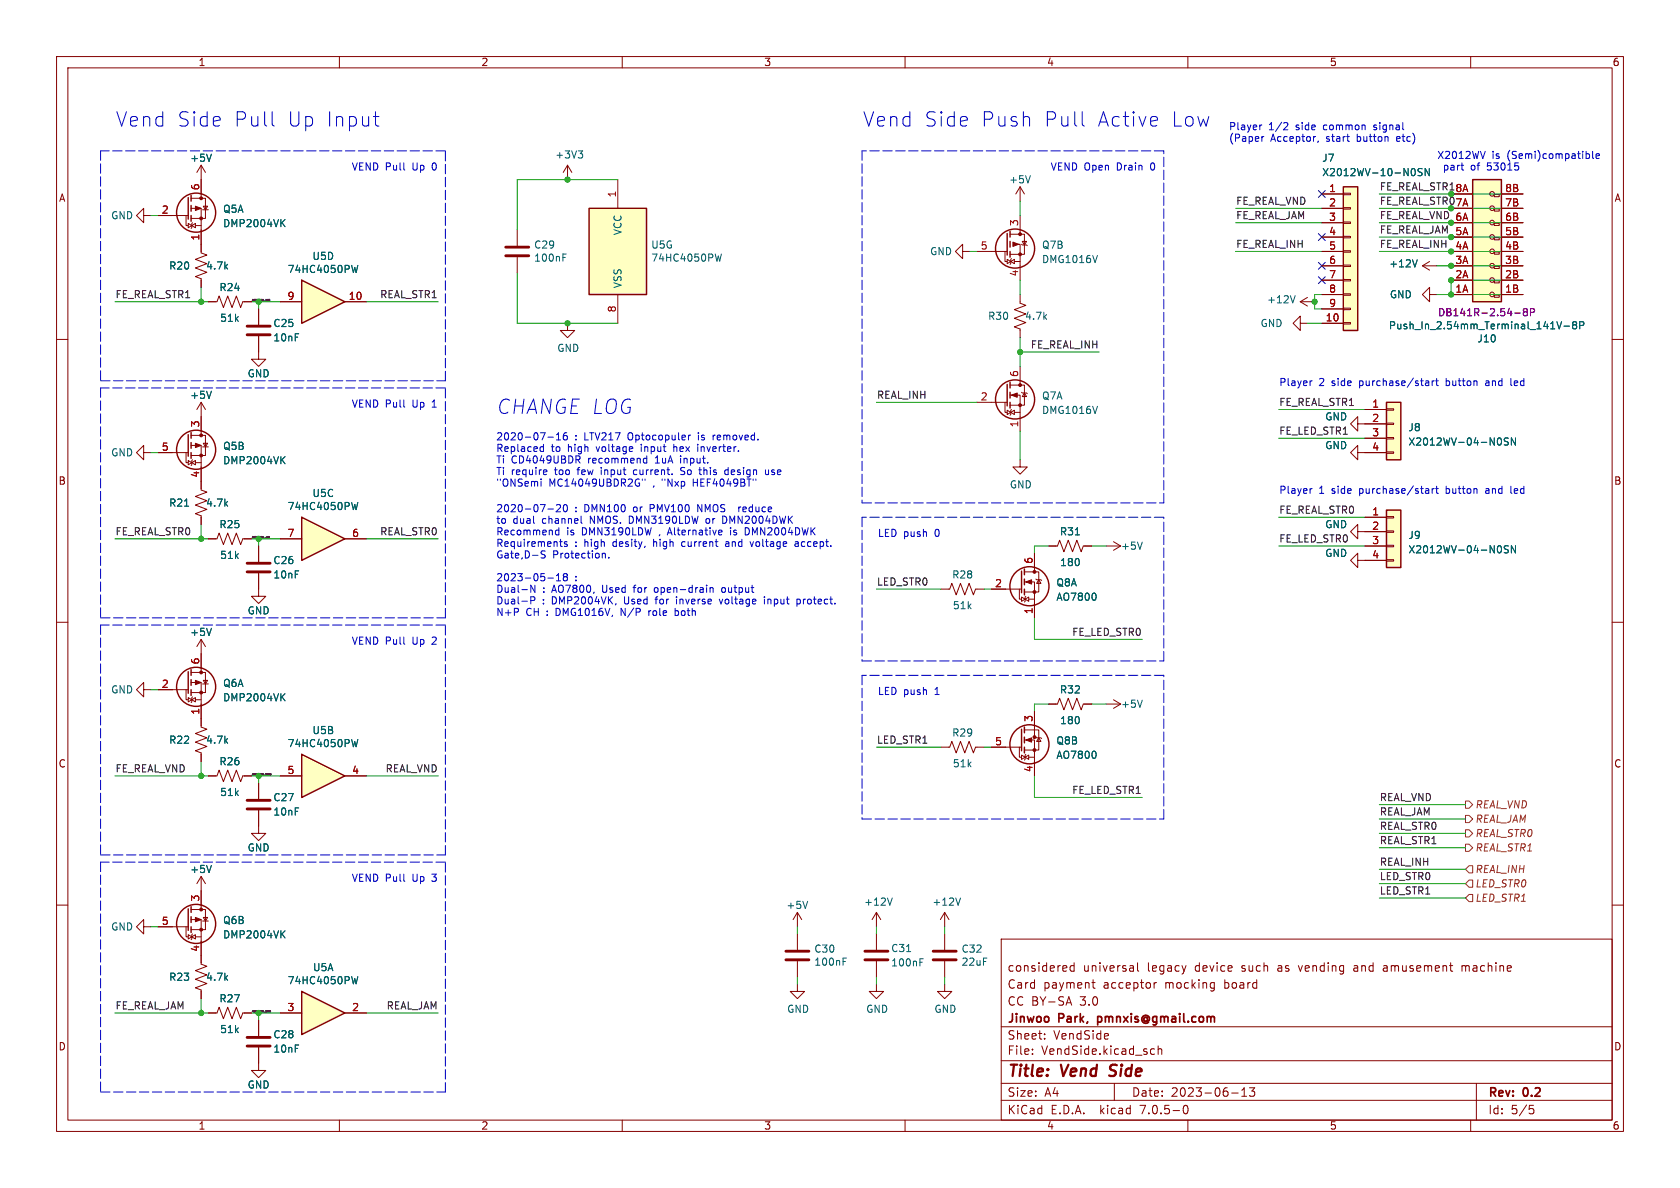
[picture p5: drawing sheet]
<svg xmlns="http://www.w3.org/2000/svg" width="297mm" height="210mm" viewBox="0 0 297 210" stroke-linecap="round" stroke-linejoin="round" font-family="sans-serif">
<g fill="none" stroke="#840000" stroke-width=".18">
<path d="M10 10h277v190h-277zM12 12h273v186h-273zM60 10v2M110 10v2M160 10v2M210 10v2M260 10v2M100.3 29.2l-.7 1.3M100.3 29.2v2.6M100.3 29.2l.8 1.3M109.2 31.8v5M10 60h2"/>
<path d="M91.4 40.6v2.8M91.4 45.5v2.8M100.3 57.2v1.2h1.3l-1.3 1.3-1.2-1.3h1.2M109.2 52.1v5.1M285 60h2M10 110h2M33.8 118.9h2.5v3.5h-2.5M35.6 113v5.9M35.6 113l-.8 1.3M35.6 113l.7 1.3M285 110h2M25.4 121.9v-1.2l-1.3 1.2 1.3 1.3v-1.3h1.3"/>
<path d="M27.9 121.9h5.4M32.9 121.9v1.8h.4M33.3 123.3l.6 .4-.6 .4zM33.8 120.7h1.8v6.3M33.9 123.7l.6-.4v.8zM34 123.2l-.1 .1v.8l-.1 .1M34.5 123.7h1.1M35.8 120.9h1M35.9 120.3h.8l-.4 .6zM10 160h2M35.6 154.9l-.8 1.3M35.6 154.9v5.9"/>
<path d="M35.6 154.9l.7 1.3M285 160h2M25.4 163.8v-1.2l-1.3 1.2 1.3 1.3v-1.3h1.3M27.9 163.8h5.4M32.9 163.8v1.8h.4M33.3 165.2l.6 .4-.6 .4zM33.8 162.6h1.8v7.8l1 .4-2.1 .8 2.1 .7-2.1 .8 2.1 .8-2.1 .7 1.1 .4v1.5M33.8 160.8h2.5v3.5h-2.5M33.9 165.6l.6-.4v.8zM34 165.1l-.1 .1v.8l-.1 .1M34.5 165.6h1.1M35.8 162.8h1"/>
<path d="M35.9 162.2h.8l-.4 .6zM36.8 179.1h1.6l.3-1 .8 2 .8-2 .7 2 .8-2 .7 2 .4-1h1.5M141 174v1.3h1.2l-1.2 1.2-1.3-1.2h1.3M177 166h108v32h-108zM188.6 177.3h.7M189 176.2l.5 1.5M189.9 170.2v1.5M189.9 170.8l-.4-.1-.3 .3v.4l.1 .2h.6M193 173.7h.6M193.2 173.2v1.3l.4 .2M200.3 170.8l.1 .9M200.4 171.6l-.2 .1"/>
<path d="M200.4 171.1h-.2M201.1 170.2v1.3l.2 .2M204 173.7v1M204.5 173.7l-.3 .1-.2 .2M209.7 170.7l-.4 1M214.2 173.7l.5 .1M214.7 174.6l-.5 .1M214.7 173.7v1.2l-.2 .2-.3 .1M256.2 170.7h.6M256.5 170.2v1.3l.3 .2M45.7 185.2v4h1.3l-1.3 1.3-1.3-1.3h1.3M45.7 180.3v2.8"/>
<path d="M60 198v2M110 198v2M160 198v2M177 194.5h108M177 191.5h108M177 187.5h108M177 181.5h108M182.5 186.3v.1M182.5 185.5v.1M184.7 183.6v.1M184.7 182.8v.1M195.7 182.7l.3 .4-.8 .1"/>
<path d="M195.9 183.6l-.2 .1M197 191.5v3M203.5 186.3h.6M203.5 185.5h.6M204.7 185.5l.3-.1 .3 .1 .1 .9M204.7 184.9v1.5M209.3 195.5l.2-.1a.81 .81 0 0 1 .6 .6 .81 .81 0 0 1-.3 .8l-.1 .1a.81 .81 0 0 1-.4-1.4zM210 198v2M217.7 193.2h1.2M219.5 193.8h.9M219.5 192.7l.5-.4v1.5M220.9 192.3h.9l-.5 .6 .4 .1v.7l-.2 .1h-.4l-.2-.1"/>
<path d="M260 198v2M261 191.5v6.5M270.4 195.4h.7M270.5 196h.4l.3 .3-.2 .5-.5 .1"/>
</g>
<path d="M89.4 45.2h4.1M89.4 43.7h4.1M43.7 184.9h4.1M43.7 183.4h4.1" fill="none" stroke="#840000" stroke-width=".51"/>
<path d="M102.2 26.7h.8l-.4 .4M102.8 27.1l.2 .3v.3l-.2 .2M99.5 44.9h.6M127.5 44.9l-.3 1.3-.2-.9-.3 .9M37.4 111.1l-.4 1.2M49.8 123.2l.6 .7M50.4 122.6l-.7 .8M37.4 153l-.4 1.2M49.8 165.1l.6 .7M50.4 164.5l-.7 .8" fill="none" stroke="#006464" stroke-width=".18"/>
<g fill="none" stroke="#840000" stroke-width=".25">
<path d="M104.1 36.8h10.2v15.3h-10.2zM33.3 118.7v3.9M33.8 118.4v1M33.8 120.1v1.1M33.8 121.9v1M33.3 160.7v3.8M33.8 160.3v1M33.8 162.1v1M33.8 163.8v1"/>
<circle cx="34.7" cy="121.4" r="3.5"/>
<circle cx="34.7" cy="163.3" r="3.5"/>
</g>
<g fill="#840000" stroke="#840000" stroke-width=".18">
<path d="M34.5 162.2l1.1 .4-1.1 .3z"/>
<path d="M34.5 120.3l1.1 .4-1.1 .3z"/>
<circle cx="35.6" cy="164.3" r=".25"/>
<circle cx="35.6" cy="160.8" r=".25"/>
<circle cx="35.6" cy="122.4" r=".25"/>
<circle cx="35.6" cy="118.9" r=".25"/>
</g>
<path d="M104.1 36.8h10.2v15.3h-10.2z" fill="#ffffc2" stroke="#ffffc2" stroke-width=".18"/>
<path d="M53.3 133.4l7.7 3.8-7.7 3.8z" fill="#ffffc2"/>
<g fill="none" stroke="#840000" stroke-width=".25">
<path d="M33.3 34.9v3.8M33.8 34.5v1.1M33.8 36.3v1M33.8 38.1v1M178.1 41.3v3.8M178.6 40.9v1M178.6 42.7v1M178.6 44.5v1M33.3 76.8v3.8M33.8 76.5v1M33.8 78.2v1M178.1 67.9v3.9"/>
<path d="M178.6 67.6v1M178.6 69.3v1.1M178.6 71.1v1M33.8 80v1M53.3 133.4l7.7 3.8-7.7 3.8z"/>
<circle cx="34.7" cy="37.6" r="3.5"/>
<circle cx="179.5" cy="43.9" r="3.5"/>
<circle cx="34.7" cy="79.5" r="3.5"/>
<circle cx="179.5" cy="70.6" r="3.5"/>
</g>
<g fill="none" stroke="#840000" stroke-width=".18">
<path d="M25.4 38.1v-1.3l-1.3 1.3 1.3 1.3v-1.3h1.3M27.9 38.1h5.4M32.9 38.1v1.8h.4M33.3 39.5l.6 .4-.6 .4zM33.8 36.8h1.8v7.9l1 .4-2.1 .7 2.1 .8-2.1 .8 2.1 .7-2.1 .8 1.1 .4v1.5M33.8 35.1h2.5v3.5h-2.5M33.9 39.9l.6-.4v.8zM34 39.4l-.1 .1v.8l-.1 .1M34.5 39.9h1.1M35.6 29.2v5.9M35.6 29.2l-.8 1.3M35.6 29.2l.7 1.3"/>
<path d="M35.8 37.1h1M35.9 36.4h.8l-.4 .7zM180.3 33v2.6M180.3 38.1v3.3M180.3 33l-.7 1.3M180.3 33l.8 1.3M36.8 53.3h1.6l.3-1 .8 2.1 .8-2.1 .7 2.1 .8-2.1 .7 2.1 .4-1.1h1.5M170.2 44.5v-1.3l-1.3 1.3 1.3 1.2v-1.2h1.2M172.7 44.5h5.4M177.7 44.5v1.7h.4M178.1 45.8l.6 .4-.6 .4zM178.6 41.4h2.5v3.6h-2.5"/>
<path d="M178.7 46.2l.6-.4v.8zM178.8 45.7l-.1 .1v.8l-.1 .1M179.3 46.2h1M180.1 43.2h.2v6.3M180.3 52.1v1.5l1.1 .4-2.1 .7 2.1 .8-2.1 .8 2.1 .7-2.1 .8 1 .4v1.5M180.6 43.2l.1 .1h.8l.1 .1M180.7 42.7h.8l-.4 .6zM33.8 78.7h1.8v7.9l1 .4-2.1 .8 2.1 .7-2.1 .8 2.1 .7-2.1 .8 1.1 .4v1.5M33.8 77h2.5v3.5h-2.5M35.6 73.7v3.3M35.8 79h1M35.9 78.4h.8l-.4 .6z"/>
<path d="M172.7 71.1h5.4M177.7 71.1v1.8h.4M178.1 72.5l.6 .4-.6 .4zM178.6 69.9h1.7v6.3M178.6 68.1h2.5v3.5h-2.5M178.7 72.9l.6-.4v.8zM178.8 72.4l-.1 .1v.8l-.1 .1M179.3 72.9h1M180.3 64.8v3.3M180.6 69.3l.1 .2h.8l.1 .1M181.1 69.5l.4 .6h-.8zM27.9 80h5.4"/>
<path d="M32.9 80v1.8h.4M33.3 81.4l.6 .4-.6 .4zM33.9 81.8l.6-.4v.8zM34 81.3l-.1 .1v.8l-.1 .1M34.5 81.8h1.1M36.8 95.3h1.6l.3-1.1 .8 2.1 .8-2.1 .7 2.1 .8-2.1 .7 2.1 .4-1h1.5M45.7 96.5v2.8M180.3 81.3v1.3h1.3l-1.3 1.2-1.2-1.2h1.2M45.7 101.3v4.1h1.3l-1.3 1.3-1.3-1.3h1.3M35.6 127v1.5l1 .4-2.1 .8 2.1 .7-2.1 .8 2.1 .8-2.1 .7 1.1 .4v1.5M36.8 137.2h1.6l.3-1.1 .8 2.1 .8-2.1 .7 2.1 .8-2.1 .7 2.1 .4-1h1.5M45.7 138.4v2.8"/>
<path d="M49.5 137.2h3.8M61 137.2h3.8M45.7 143.3v4h1.3l-1.3 1.3-1.3-1.3h1.3"/>
</g>
<path d="M37.4 27.2l-.4 1.3M49.8 39.4l.6 .7M50.4 38.8l-.7 .7M182.2 31.1l-.5 1.2M194 45.2l-.4 1.2M194 71.8l-.4 1.3M49.8 81.3l.6 .7M50.4 80.7l-.7 .7M63.3 130.7l-.3 1.3-.3-.9-.2 .9" fill="none" stroke="#006464" stroke-width=".18"/>
<path d="M43.7 99.6h4.1M43.7 101.1h4.1M43.7 143h4.1M43.7 141.5h4.1" fill="none" stroke="#840000" stroke-width=".51"/>
<g fill="#840000" stroke="#840000" stroke-width=".18">
<path d="M34.5 78.4l1.1 .3-1.1 .4z"/>
<path d="M179.1 42.8l1 .4-1 .4z"/>
<path d="M34.5 36.4l1.1 .4-1.1 .4z"/>
<path d="M178.8 69.9l1-.4v.7z"/>
<circle cx="35.6" cy="80.5" r=".25"/>
<circle cx="35.6" cy="77" r=".25"/>
<circle cx="180.3" cy="45" r=".25"/>
<circle cx="180.3" cy="41.4" r=".25"/>
<circle cx="35.6" cy="38.6" r=".25"/>
<circle cx="35.6" cy="35.1" r=".25"/>
<circle cx="180.3" cy="71.6" r=".25"/>
<circle cx="180.3" cy="68.1" r=".25"/>
</g>
<path d="M53.3 91.4l7.7 3.9-7.7 3.8z" fill="#ffffc2"/>
<path d="M53.3 91.4l7.7 3.9-7.7 3.8z" fill="none" stroke="#840000" stroke-width=".25"/>
<path d="M45.7 59.4v4.1h1.3l-1.3 1.3-1.3-1.3h1.3M45.7 54.6v2.8M49.5 95.3h3.8M61 95.3h3.8" fill="none" stroke="#840000" stroke-width=".18"/>
<path d="M63.3 88.8l-.3 1.3-.3-.9-.2 .9" fill="none" stroke="#006464" stroke-width=".18"/>
<path d="M43.7 59.2h4.1M43.7 57.7h4.1" fill="none" stroke="#840000" stroke-width=".51"/>
<path d="M53.3 49.5l7.7 3.8-7.7 3.9z" fill="#ffffc2"/>
<g fill="none" stroke="#840000" stroke-width=".25">
<path d="M53.3 49.5l7.7 3.8-7.7 3.9zM245.1 71.1h2.5v10.2h-2.5zM180.6 101v3.8M181.1 100.6v1M181.1 102.4v1M181.1 104.1v1.1M180.6 128.9v3.8M181.1 128.5v1M181.1 130.3v1M181.1 132.1v1"/>
<circle cx="182" cy="103.6" r="3.5"/>
<circle cx="182" cy="131.6" r="3.5"/>
</g>
<g fill="none" stroke="#840000" stroke-width=".18">
<path d="M49.5 53.3h3.8M61 53.3h3.8M251.5 47l1.2 .8M251.5 47h2.5M252.7 52.1v-1.3l-1.2 1.3 1.2 1.2v-1.2h1.3M252.7 46.2l-1.2 .8M35.6 71.1l-.8 1.3M35.6 71.1v2.6M35.6 71.1l.7 1.3M240 74.9v-1.2l-1.2 1.2 1.2 1.3v-1.3h5.1M241.3 72.4h3.8M241.3 77.5h3.8"/>
<path d="M245.1 79.9h1.3v.2h-1.3zM245.1 77.3h1.3v.3h-1.3zM245.1 74.8h1.3v.3h-1.3zM245.1 72.3h1.3v.2h-1.3zM25.4 80v-1.3l-1.3 1.3 1.3 1.3v-1.3h1.3M182.9 97.8v3.3M185.4 96.5h1.5l.4-1 .8 2 .7-2 .8 2 .8-2 .7 2 .4-1h1.5M195.6 96.5h2.5M196.8 95.8l1.3 .7M198.1 96.5l-1.3 .8M240 80v-1.3l-1.2 1.3 1.2 1.3v-1.3h5.1M166.4 104.1h1.5l.4-1 .7 2.1 .8-2.1 .8 2.1 .7-2.1 .8 2.1 .4-1.1h1.5"/>
<path d="M175.3 104.1h5.3M180.2 104.1v1.8h.4M180.6 105.5l.6 .4-.6 .4zM181.1 102.9h1.8v6.3M181.1 101.1h2.5v3.5h-2.5M181.2 105.9l.7-.4v.8zM181.4 105.4l-.2 .1v.8l-.1 .1M181.9 105.9h1M183.1 102.4l.2 .1h.7l.1 .1M183.6 102.5l.4 .6h-.7zM166.4 132.1h1.5l.4-1 .7 2 .8-2 .8 2 .7-2 .8 2 .4-1h1.5M175.3 132.1h5.3"/>
<path d="M180.2 132.1v1.8h.4M180.6 133.5l.6 .4-.6 .3zM181.1 130.8h1.8v6.4M181.1 129h2.5v3.6h-2.5M181.2 133.9l.7-.4v.7zM181.4 133.4l-.2 .1v.7l-.1 .2M181.9 133.9h1M182.9 125.7v4.6M183.1 130.3l.2 .1h.7l.1 .2M183.6 130.4l.4 .7h-.7zM185.4 124.5h1.5l.4-1.1 .8 2.1 .7-2.1 .8 2.1 .8-2.1 .7 2.1 .4-1h1.5M195.6 124.5h2.5"/>
<path d="M196.8 123.7l1.3 .8M198.1 124.5l-1.3 .7"/>
</g>
<path d="M63.3 46.9l-.3 1.3-.3-.9-.2 .9M250.6 45.9l-.5 1.3M37.4 69.2l-.4 1.2M265.1 77.4a.79 .79 0 0 1 0 1.3M266.6 77.5l-.4-.1-.3 .3 .1 .3 .6 .2v.4l-.2 .1-.5-.1M267.9 77.4v1.3l-.7-1.3v1.3M201.9 95.8l-.4 1.3M193.7 105.1v.8M193.7 133v.8M201.9 123.8l-.4 1.2" fill="none" stroke="#006464" stroke-width=".18"/>
<g fill="#840000" stroke="#840000" stroke-width=".18">
<path d="M181.4 102.9l1-.4v.8z"/>
<path d="M181.4 130.8l1-.4v.8z"/>
<circle cx="182.9" cy="104.6" r=".25"/>
<circle cx="182.9" cy="101.1" r=".25"/>
<circle cx="182.9" cy="132.6" r=".25"/>
<circle cx="182.9" cy="130.3" r=".25"/>
</g>
<path d="M245.1 71.1h2.5v10.2h-2.5z" fill="#ffffc2" stroke="#ffffc2" stroke-width=".18"/>
<path d="M53.3 175.3l7.7 3.8-7.7 3.8z" fill="#ffffc2"/>
<path d="M237.5 33h2.5v25.4h-2.5zM260.3 31.8h5.1v21.5h-5.1zM245.1 90.2h2.5v10.1h-2.5zM53.3 175.3l7.7 3.8-7.7 3.8z" fill="none" stroke="#840000" stroke-width=".25"/>
<g fill="none" stroke="#840000" stroke-width=".18">
<path d="M27.9 38.1h2.6M35.6 31.8v2.5M233.7 39.4h3.8M233.7 36.8h3.8M233.7 34.3h3.8M237.5 39.2h1.3v.3h-1.3zM237.5 36.7h1.3v.3h-1.3zM237.5 34.2h1.3v.2h-1.3zM256.5 39.4h3.8M256.5 36.8h3.8M256.5 34.3h3.8M264.2 39.5h.8v.4h-.8z"/>
<path d="M264.2 36.9h.8v.4h-.8zM264.2 34.4h.8v.4h-.8zM265.4 39.4h3.8M265.4 36.8h3.8M265.4 34.3h3.8M35.6 40.6v3.9M35.6 49.5v1.3M36.8 53.3h1.3M43.2 53.3h1.2M45.7 54.6v2.8M45.7 59.4v2.8M49.5 53.3h3.8"/>
<path d="M61 53.3h3.8M229.9 57.2v-1.3l-1.3 1.3 1.3 1.2v-1.2h1.2M229.9 53.3l1.2 .8M229.9 53.3h2.5M231.1 52.6l-1.2 .7M233.7 52.1h3.8M233.7 49.5h3.8M233.7 47h3.8M233.7 44.5h3.8M233.7 41.9h3.8M233.7 57.2h3.8M233.7 54.6h3.8"/>
<path d="M237.5 57h1.3v.3h-1.3zM237.5 54.5h1.3v.2h-1.3zM237.5 51.9h1.3v.3h-1.3zM237.5 49.4h1.3v.3h-1.3zM237.5 46.9h1.3v.2h-1.3zM237.5 44.3h1.3v.3h-1.3zM237.5 41.8h1.3v.2h-1.3zM256.5 52.1h3.8M256.5 49.5h3.8M256.5 47h3.8M256.5 44.5h3.8M256.5 41.9h3.8"/>
<path d="M264.2 52.2h.8v.4h-.8zM264.2 49.6h.8v.4h-.8zM264.2 47.1h.8v.4h-.8zM264.2 44.6h.8v.3h-.8zM264.2 42h.8v.4h-.8zM265.4 52.1h3.8M265.4 49.5h3.8M265.4 47h3.8M265.4 44.5h3.8M265.4 41.9h3.8M35.6 73.7v2.5M241.3 72.4h3.8"/>
<path d="M241.3 74.9h3.8M241.3 77.5h3.8M27.9 80h2.6M35.6 82.6v3.8M35.6 91.4v1.3M36.8 95.3h1.3M43.2 95.3h1.2M45.7 96.5v2.8M49.5 95.3h3.8M61 95.3h3.8M182.9 97.8v2.5M185.4 96.5h1.3"/>
<path d="M191.8 96.5h1.2M240 94v-1.3l-1.2 1.3 1.2 1.3v-1.3h5.1M240 99.1v-1.3l-1.2 1.3 1.2 1.2v-1.2h5.1M241.3 91.4h3.8M241.3 96.5h3.8M241.3 80h3.8M245.1 98.9h1.3v.3h-1.3zM245.1 96.4h1.3v.2h-1.3zM245.1 93.9h1.3v.2h-1.3zM245.1 91.3h1.3v.3h-1.3zM35.6 115.6v2.5M45.7 101.3v2.8"/>
<path d="M175.3 104.1h2.5M182.9 106.7v2.5M27.9 121.9h2.6M35.6 124.5v3.8M35.6 133.4v1.2M36.8 137.2h1.3M43.2 137.2h1.2M45.7 138.4v2.8M49.5 137.2h3.8M61 137.2h3.8M175.3 132.1h2.5M182.9 125.7v2.6"/>
<path d="M182.9 134.6v2.6M185.4 124.5h1.3M191.8 124.5h1.2M35.6 157.5v2.5M45.7 143.3v2.8M27.9 163.8h2.6M35.6 166.4v3.8M35.6 175.3v1.2M36.8 179.1h1.3M43.2 179.1h1.2M49.5 179.1h3.8M61 179.1h3.8"/>
<path d="M141 161.3v2.5M141 165.1v2.8M141 169.9v2.8M141 161.3l-.8 1.3M141 161.3l.7 1.3M154.9 174v1.3h1.3l-1.3 1.2-1.2-1.2h1.2M154.9 161.3v2.5M154.9 165.1v2.8M154.9 169.9v2.8M154.9 161.3l-.7 1.3M154.9 161.3l.8 1.3M167 174v1.3h1.3l-1.3 1.2-1.3-1.2h1.3"/>
<path d="M167 161.3l-.8 1.3M167 161.3v2.5M167 165.1v2.8M167 169.9v2.8M167 161.3l.8 1.3M45.7 180.3v2.8M45.7 185.2v2.8"/>
<circle cx="263.8" cy="36.8" r=".41"/>
<circle cx="263.8" cy="39.3" r=".41"/>
<circle cx="263.8" cy="34.3" r=".41"/>
<circle cx="263.8" cy="41.9" r=".41"/>
<circle cx="263.8" cy="52" r=".41"/>
<circle cx="263.8" cy="44.4" r=".41"/>
<circle cx="263.8" cy="47" r=".41"/>
<circle cx="263.8" cy="49.5" r=".41"/>
</g>
<g fill="none" stroke="#006464" stroke-width=".18">
<path d="M37.4 27.2l-.4 1.3M49.8 39.4l.6 .7M50.4 38.8l-.7 .7M249.9 29.8a.79 .79 0 0 1 0 1.3M251.4 29.9l-.5-.1-.2 .1v.4l.6 .2 .1 .3-.2 .3-.5-.1M252.7 29.8v1.3l-.7-1.3v1.3M63.3 46.9l-.3 1.3-.3-.9-.2 .9M229 52.3l-.5 1.2M250.6 45.9l-.5 1.3M275.2 56.9l.5 1.2 .4-1.2M276.5 57.7h1M278.3 57.4l-.3-.2 .3-.3h.2l.2 .2-.2 .3"/>
<path d="M278.3 57.4l-.3 .3 .1 .3 .2 .1h.2l.2-.2v-.2l-.2-.3M278.3 57.4h.2M279.3 57.5h.6l.1-.2-.1-.3-.6-.1v1.2M37.4 69.2l-.4 1.2M265.1 77.4a.79 .79 0 0 1 0 1.3M266.6 77.5l-.4-.1-.3 .3 .1 .3 .6 .2v.4l-.2 .1-.5-.1M267.9 77.4v1.3l-.7-1.3v1.3M49.8 81.3l.6 .7M50.4 80.7l-.7 .7M63.3 88.8l-.3 1.3-.3-.9-.2 .9M265.1 96.5a.79 .79 0 0 1 0 1.2M266.6 96.5h-.4l-.3 .2 .1 .3 .6 .3v.3l-.2 .1h-.5"/>
<path d="M267.9 96.5v1.2l-.7-1.2v1.2M37.4 111.1l-.4 1.2M193.7 105.1v.8M49.8 123.2l.6 .7M50.4 122.6l-.7 .8M63.3 130.7l-.3 1.3-.3-.9-.2 .9M193.7 133v.8M37.4 153l-.4 1.2M142.8 159.3l-.4 1.3M157.7 158.7l-.4 1.3M169.8 158.7l-.4 1.3M49.8 165.1l.6 .7"/>
<path d="M50.4 164.5l-.7 .8M63.3 172.6l-.3 1.3-.3-.9-.2 .9M149 169.4h.6M162.6 169.5h.6"/>
</g>
<path d="M138.9 169.7h4.1M138.9 168.1h4.1M152.9 169.7h4.1M152.9 168.1h4.1M165 169.7h4M165 168.1h4" fill="none" stroke="#840000" stroke-width=".51"/>
<g fill="#ffffc2" stroke="#ffffc2" stroke-width=".18">
<path d="M260.3 31.8h5.1v21.5h-5.1z"/>
<path d="M245.1 90.2h2.5v10.1h-2.5z"/>
<path d="M237.5 33h2.5v25.4h-2.5z"/>
</g>
<path d="M267.8 55.3h1M269.5 55.1l-.2-.2 .2-.3h.4l.1 .2-.2 .3M269.5 55.1l-.2 .2v.3l.2 .2h.4l.1-.2v-.3l-.2-.2M269.5 55.1h.3M270.6 55.2h.6l.1-.2-.1-.3-.6-.1v1.2" fill="none" stroke="#840084" stroke-width=".18"/>
<path d="M259.1 144.1h.6l.6 .7-.6 .6h-.6zM259.1 146.7h.6l.6 .6-.6 .7h-.6zM259.1 149.2h.6l.6 .7-.6 .6h-.6zM259.1 141.6h.6l.6 .6-.6 .7h-.6zM259.7 153h.6v1.3h-.6l-.6-.6zM259.7 158.1h.6v1.3h-.6l-.6-.6zM259.7 155.6h.6v1.2h-.6l-.6-.6z" fill="none" stroke="#725600" stroke-width=".18"/>
<g fill="none" stroke="#0f0f0f" stroke-width=".18">
<path d="M47.5 52.9h.1M47.6 52.9l.1 .1M47.7 53v.1l-.2 .1M47.5 94.8v.2l.1-.2v.3M47.8 137h.1M47.8 136.7v.1M47.8 136.7h.1M47.9 136.7v.1M47.9 136.8v.2M47.9 137h-.1M47.9 137h.1M47.7 178.9h.2"/>
<path d="M47.8 178.7h-.1M47.8 178.7v.2M47.8 178.7h.1"/>
</g>
<g fill="none" stroke="#0000c2" stroke-width=".18">
<path d="M48.1 19.8v2.1l.4 .4M66.4 19.8v2.1l.1 .3 .5 .1M191.3 19.8v2.1l.4 .4M66 20.6h1M71.4 30l.2 .1M203.8 20.6l.7 .1 .1 .5-1.2 .2M204.5 22.2l-.7 .1M223.1 22.1l-.3 .1M223.4 24.1l-.3 .3M227.1 21.7h.5l.1 .3-.8 .9h.8M232.4 24.1h.2M233.1 24.9l-.2 .3"/>
<path d="M238.1 24.1h.5M238.4 25h.2M241.3 22.2v.7M245.3 24.2l.1 .8M248.1 22.9h.1M258.3 29.2h.5M258.6 30.1h.2M262.6 26.8l-.5 1.2M268.4 29.3l.1 .2-.1 .5M280.5 27.2h.4l.1 .2v.5l-.5 .1M281.6 26.8v1l.1 .2M282.2 27.6l.6-.1-.1-.3h-.4l-.1 .2v.6h.5"/>
<path d="M71.4 71.9l.2 .1M95.6 79.8h.5M95.6 79h.5M96.1 78.5v1.3M96.9 77.3h.9M98.4 77.8h.7M98.4 76.9l.3-.4v1.3M100.2 76.5l-.4 .1a.86 .86 0 0 0 0 1.2l.4-.2 .1-.4-.2-.2h-.3l-.2 .2M111.7 79l.2 .3-.6 .1M111.8 79.8h-.1M121.7 76.9v.9M122.1 76.9l-.4 .3"/>
<path d="M130.5 79.7v.1M232 67.3l-.3 .1M252 67.4h.5l.1 .8M252 68.1h.6M252.6 67.6l-.6 .1M253.2 67.3v.9M253.6 67.3l-.4 .3M253.8 67.3h.5M254 66.9v1.1l.3 .2M94.4 92.5h.1M95.7 97.7l.7 .6-.3 .3h-.4M95.7 85.1v.8"/>
<path d="M96.3 83.1h.3l.1 .3-.6 .1M96.6 83.8l-.3 .1M96.9 90h.9M98.4 89.3l.5-.1 .2 .4-.8 .9h.8M98.8 93.3v1.3M98.8 93.8l-.4-.1-.2 .3 .1 .5h.5M98.9 95.8h.5M99.2 96.5l.2 .1M99.7 89.3l.2-.1a.68 .68 0 0 1 .4 .6 .68 .68 0 0 1-.4 .7l-.2-.2-.1-.3zM100.2 95.8h-.3l-.1 .1v.2l.4 .1v.3h-.4M102.1 81.3l.4 .6M102.5 80.8v.3l-.2 .2"/>
<path d="M102.7 91.2v1.1l.2 .2M106.5 97.9l.2-.1 .3 .1v.7M107.6 98.5v.1M113.6 84.7v.2M113.7 81.6l.3 .3 .3-.1M114 84.7v.2M114 96.5l-.1 .3M114.3 80.6v1.3M114.3 81.1l-.3-.1-.3 .3M118.8 83.8v.1M123.5 83.1h.5M126.4 95.8h.5"/>
<path d="M126.8 96.6h.1M127.1 94.5h.5M127.1 93.8l.4-.1 .1 .3-.6 .1M128.2 83.1l-.1 .2 .1 .5M130.6 89.6v.9M130.7 89.7l-.1 .2M132.6 95.8l.3 .8M135.3 83.1v.6l.4 .2M140.7 95.8h-.1M140.7 96.1l-.2 .2 .2 .3M232 86.4l-.3 .1M252 86.4h.5l.1 .8"/>
<path d="M252 87.2h.6M252.6 86.7l-.6 .1M253.2 86.4v.8M253.6 86.4l-.4 .2M253.8 86.4h.5M254 85.9v1.1l.3 .2M71.4 113.8l.2 .1M91.6 107.7v.4M93.8 106.2l.6-.1 .2-.2-.1-.3-.7-.1v1.3M94.6 103.4v1.3l-.8-1.3v1.3M96.9 102.2h.9M98.4 101.8l.3-.4v1.3"/>
<path d="M98.4 102.7h.7M99.8 101.9l-.2-.2 .2-.3h.3l.2 .2-.2 .3M99.8 101.9l-.2 .3v.4l.2 .1h.3l.2-.3-.1-.3-.1-.2M99.8 101.9h.3M105 104.7v.1M108.9 106.7l-.1 .2M124.9 103.4v.2M124.9 103.9v.8M125.5 103.9v.8M125.5 104l.2-.1h.3l.1 .8M135.1 105.5v.1M140.9 105.9v1.3"/>
<path d="M140.9 106.7l.1 .1M141 105.9l-.1 .1M71.4 155.7l.2 .1"/>
</g>
<g fill="none" stroke="#0000c2" stroke-width=".18" stroke-dasharray="1.7 .6">
<path d="M17.8 26.7v40.6M78.7 26.7h-60.9M152.4 26.7v62.2M205.7 26.7h-53.3M17.8 67.3h60.9M17.8 68.6v40.6M78.7 68.6h-60.9M78.7 67.3v-40.6M152.4 91.4v25.4M152.4 88.9h53.3M205.7 88.9v-62.2M205.7 91.4h-53.3"/>
<path d="M17.8 110.5v40.6M17.8 109.2h60.9M78.7 109.2v-40.6M78.7 110.5h-60.9M152.4 119.4v25.4M152.4 116.8h53.3M205.7 119.4h-53.3M205.7 116.8v-25.4M17.8 152.4v40.6M17.8 151.1h60.9M78.7 151.1v-40.6M78.7 152.4h-60.9"/>
<path d="M152.4 144.8h53.3M205.7 144.8v-25.4M17.8 193h60.9M78.7 193v-40.6"/>
</g>
<g fill="none" stroke="#009600" stroke-width=".18">
<path d="M26.7 38.1h1.2M109.2 31.8h-17.8v8.8M180.3 35.6v2.5M218.4 39.4h15.3M218.4 36.8h15.3M243.8 39.4h25.4M243.8 36.8h25.4M243.8 34.3h25.4M20.3 53.3h16.5M35.6 50.8v2.5M44.4 53.3h5.1M45.7 53.3v1.3"/>
<path d="M64.8 53.3h12.7M91.4 48.3v8.9h17.8M171.4 44.5h1.3M180.3 49.5v2.6M180.3 59.7v5.1M218.4 44.5h15.3M231.1 57.2h2.6M233.7 52.1h-1.3v2.5h1.3M243.8 41.9h25.4M243.8 44.5h25.4M254 47h15.2M254 52.1h15.2"/>
<path d="M269.2 49.5h-12.7v2.6M154.9 71.1h17.8M180.3 62.2h14M180.3 76.2v5.1M226.1 72.4h15.2M226.1 77.5h15.2M20.3 95.3h16.5M26.7 80h1.2M35.6 92.7v2.6M44.4 95.3h5.1M45.7 95.3v1.2M64.8 95.3h12.7"/>
<path d="M185.4 96.5h-2.5v1.3M193 96.5h2.6M226.1 96.5h15.2M226.1 91.4h15.2M154.9 104.1h11.5M174 104.1h1.3M182.9 109.2v3.8h19M20.3 137.2h16.5M26.7 121.9h1.2M35.6 134.6v2.6M44.4 137.2h5.1M45.7 137.2v1.2"/>
<path d="M64.8 137.2h12.7M154.9 132.1h11.5M174 132.1h1.3M182.9 137.2v3.8h19M185.4 124.5h-2.5v1.2M193 124.5h2.6M243.8 149.9h15.3M243.8 153.7h15.3M243.8 158.8h15.3M243.8 156.2h15.3M243.8 142.2h15.3M243.8 144.8h15.3"/>
<path d="M243.8 147.3h15.3M20.3 179.1h16.5M26.7 163.8h1.2M35.6 176.5v2.6M44.4 179.1h5.1M45.7 179.1v1.2M64.8 179.1h12.7M141 163.8v1.3M141 172.7v1.3M154.9 163.8v1.3M154.9 172.7v1.3M167 163.8v1.3"/>
<path d="M167 172.7v1.3"/>
</g>
<path d="M233.1 33.7l1.2 1.2M234.3 33.7l-1.2 1.2M233.1 41.3l1.2 1.2M233.1 46.4l1.2 1.2M233.1 48.9l1.2 1.2M234.3 41.3l-1.2 1.2M234.3 46.4l-1.2 1.2M234.3 48.9l-1.2 1.2" fill="none" stroke="#000084" stroke-width=".18"/>
<g fill="#009600" stroke="#009600" stroke-width=".18">
<circle cx="232.4" cy="53.3" r=".46"/>
<circle cx="180.3" cy="62.2" r=".46"/>
<circle cx="256.5" cy="41.9" r=".46"/>
<circle cx="256.5" cy="36.8" r=".46"/>
<circle cx="256.5" cy="39.4" r=".46"/>
<circle cx="256.5" cy="47" r=".46"/>
<circle cx="256.5" cy="49.5" r=".46"/>
<circle cx="256.5" cy="52.1" r=".46"/>
<circle cx="256.5" cy="44.5" r=".46"/>
<circle cx="256.5" cy="34.3" r=".46"/>
<circle cx="35.6" cy="95.3" r=".46"/>
<circle cx="45.7" cy="95.3" r=".46"/>
<circle cx="35.6" cy="53.3" r=".46"/>
<circle cx="45.7" cy="137.2" r=".46"/>
<circle cx="35.6" cy="137.2" r=".46"/>
<circle cx="100.3" cy="31.8" r=".46"/>
<circle cx="100.3" cy="57.2" r=".46"/>
<circle cx="45.7" cy="53.3" r=".46"/>
<circle cx="35.6" cy="179.1" r=".46"/>
<circle cx="45.7" cy="179.1" r=".46"/>
</g>
<g font-size="3.5" fill="#0000c2">
<text x="20.3" y="22.6">Vend</text>
<text x="31.1" y="22.6">Side</text>
<text x="41" y="22.6">Pull</text>
<text x="50.3" y="22.6">Up</text>
<text x="57.1" y="22.6">Input</text>
<text x="152.4" y="22.6">Vend</text>
<text x="163.2" y="22.6">Side</text>
<text x="173.1" y="22.6">Push</text>
<text x="184.1" y="22.6">Pull</text>
<text x="193.4" y="22.6">Active</text>
<text x="206.3" y="22.6">Low</text>
<text x="87.6" y="73.4">CHANGE LOG</text>
</g>
<g font-size="2.8" fill="#840000">
<text x="178" y="190.8">Title:</text>
<text x="187.5" y="190.8">Vend</text>
<text x="196.6" y="190.8">Side</text>
</g>
<g font-size="2.1" fill="#840000">
<text x="178" y="171.9">considered</text>
<text x="191.4" y="171.9">universal</text>
<text x="202.7" y="171.9">legacy</text>
<text x="211.2" y="171.9">device</text>
<text x="219.5" y="171.9">such</text>
<text x="225.9" y="171.9">as</text>
<text x="229.7" y="171.9">vending</text>
<text x="239.5" y="171.9">and</text>
<text x="244.8" y="171.9">amusement</text>
<text x="258.7" y="171.9">machine</text>
<text x="178" y="174.9">Card</text>
<text x="178" y="177.9">CC BY-SA</text>
<text x="184.4" y="174.9">payment</text>
<text x="190.8" y="177.9">3.0</text>
<text x="194.9" y="174.9">acceptor</text>
<text x="205.9" y="174.9">mocking</text>
<text x="216.4" y="174.9">board</text>
<text x="178" y="183.9">Sheet:</text>
<text x="178" y="181.1">Jinwoo</text>
<text x="186.2" y="183.9">VendSide</text>
<text x="187.1" y="181.1">Park,</text>
<text x="194.4" y="181.1">pmnxis@gmail.com</text>
<text x="178" y="186.6">File:</text>
<text x="184" y="186.6">VendSide.kicad_sch</text>
<text x="178" y="197.1">KiCad</text>
<text x="178" y="194">Size:</text>
<text x="184.6" y="194">A4</text>
<text x="185.7" y="197.1">E.D.A.</text>
<text x="194.4" y="197.1">kicad</text>
<text x="200" y="194">Date:</text>
<text x="201.5" y="197.1">7.0.5-0</text>
<text x="206.9" y="194">2023-06-13</text>
<text x="263" y="194.2">Rev:</text>
<text x="263" y="197.1">Id:</text>
<text x="267" y="197.1">5/5</text>
<text x="269.2" y="194.2">0.2</text>
</g>
<g font-size="1.8" fill="#840000">
<text x="35" y="11.8">1</text>
<text x="85" y="11.8">2</text>
<text x="135" y="11.8">3</text>
<text x="185" y="11.8">4</text>
<text x="235" y="11.8">5</text>
<text x="285" y="11.8">6</text>
<text x="10.4" y="35.8">A</text>
<text x="285.4" y="35.8">A</text>
<text x="10.3" y="85.8">B</text>
<text x="285.3" y="85.8">B</text>
<text x="10.3" y="135.8">C</text>
<text x="285.3" y="135.8">C</text>
<text x="10.3" y="185.8">D</text>
<text x="285.3" y="185.8">D</text>
<text x="35" y="199.8">1</text>
<text x="85" y="199.8">2</text>
<text x="135" y="199.8">3</text>
<text x="185" y="199.8">4</text>
<text x="235" y="199.8">5</text>
<text x="285" y="199.8">6</text>
</g>
<g font-size="1.8" fill="#0000c2">
<text x="217.2" y="23.1">Player</text>
<text x="224.2" y="23.1">1/2</text>
<text x="229" y="23.1">side</text>
<text x="234" y="23.1">common</text>
<text x="243" y="23.1">signal</text>
<text x="217.2" y="25.2">(Paper</text>
<text x="224.6" y="25.2">Acceptor,</text>
<text x="234.4" y="25.2">start</text>
<text x="239.9" y="25.2">button</text>
<text x="247.1" y="25.2">etc)</text>
<text x="254" y="28.2">X2012WV</text>
<text x="263.7" y="28.2">is</text>
<text x="266.4" y="28.2">(Semi)compatible</text>
<text x="62.2" y="30.2">VEND Pull</text>
<text x="72.9" y="30.2">Up</text>
<text x="76.5" y="30.2">0</text>
<text x="185.7" y="30.2">VEND Open</text>
<text x="197.5" y="30.2">Drain</text>
<text x="203.5" y="30.2">0</text>
<text x="255.1" y="30.2">part</text>
<text x="260" y="30.2">of</text>
<text x="263" y="30.2">53015</text>
<text x="226.1" y="68.3">Player</text>
<text x="233.1" y="68.3">2</text>
<text x="235.4" y="68.3">side</text>
<text x="240.4" y="68.3">purchase/start</text>
<text x="255.8" y="68.3">button</text>
<text x="262.9" y="68.3">and</text>
<text x="267.5" y="68.3">led</text>
<text x="62.2" y="72.1">VEND Pull</text>
<text x="72.9" y="72.1">Up</text>
<text x="76.5" y="72.1">1</text>
<text x="87.6" y="77.9">2020-07-16</text>
<text x="101.5" y="77.9">: LTV217</text>
<text x="111.1" y="77.9">Optocopuler</text>
<text x="123.6" y="77.9">is</text>
<text x="126.3" y="77.9">removed.</text>
<text x="87.6" y="80">Replaced</text>
<text x="87.6" y="82">Ti CD4049UBDR</text>
<text x="97.4" y="80">to</text>
<text x="100.3" y="80">high</text>
<text x="103.9" y="82">recommend</text>
<text x="105.5" y="80">voltage</text>
<text x="113.5" y="80">input</text>
<text x="115.9" y="82">1uA</text>
<text x="119.3" y="80">hex</text>
<text x="120.4" y="82">input.</text>
<text x="123.7" y="80">inverter.</text>
<text x="87.6" y="84.1">Ti require</text>
<text x="87.6" y="86.1">&quot;ONSemi</text>
<text x="96.9" y="86.1">MC14049UBDR2G&quot;</text>
<text x="98" y="84.1">too</text>
<text x="102.2" y="84.1">few</text>
<text x="106.4" y="84.1">input</text>
<text x="112.3" y="84.1">current.</text>
<text x="115.4" y="86.1">, &quot;Nxp</text>
<text x="120.7" y="84.1">So</text>
<text x="122.7" y="86.1">HEF4049BT&quot;</text>
<text x="124.2" y="84.1">this</text>
<text x="128.8" y="84.1">design</text>
<text x="136.1" y="84.1">use</text>
<text x="226.1" y="87.4">Player</text>
<text x="233.1" y="87.4">1</text>
<text x="235.4" y="87.4">side</text>
<text x="240.4" y="87.4">purchase/start</text>
<text x="255.8" y="87.4">button</text>
<text x="262.9" y="87.4">and</text>
<text x="267.5" y="87.4">led</text>
<text x="87.6" y="90.6">2020-07-20</text>
<text x="87.6" y="92.7">to</text>
<text x="87.6" y="94.7">Recommend</text>
<text x="90.6" y="92.7">dual</text>
<text x="95.8" y="92.7">channel</text>
<text x="100.1" y="94.7">is</text>
<text x="101.5" y="90.6">: DMN100</text>
<text x="102.8" y="94.7">DMN3190LDW</text>
<text x="104.3" y="92.7">NMOS. DMN3190LDW</text>
<text x="112" y="90.6">or</text>
<text x="115" y="90.6">PMV100</text>
<text x="116.6" y="94.7">, Alternative</text>
<text x="123.6" y="90.6">NMOS</text>
<text x="125.1" y="92.7">or</text>
<text x="128.1" y="92.7">DMN2004DWK</text>
<text x="129.4" y="94.7">is</text>
<text x="131.1" y="90.6">reduce</text>
<text x="132.1" y="94.7">DMN2004DWK</text>
<text x="155.2" y="95">LED push</text>
<text x="165.3" y="95">0</text>
<text x="87.6" y="96.8">Requirements</text>
<text x="87.6" y="98.8">Gate,D-S</text>
<text x="97.6" y="98.8">Protection.</text>
<text x="101.5" y="96.8">: high</text>
<text x="108.4" y="96.8">desity,</text>
<text x="115.7" y="96.8">high</text>
<text x="120.8" y="96.8">current</text>
<text x="128.7" y="96.8">and</text>
<text x="133.2" y="96.8">voltage</text>
<text x="141.2" y="96.8">accept.</text>
<text x="87.6" y="102.8">2023-05-18</text>
<text x="87.6" y="104.9">Dual-N</text>
<text x="87.6" y="106.9">Dual-P</text>
<text x="95.8" y="106.9">: DMP2004VK,</text>
<text x="95.9" y="104.9">: AO7800,</text>
<text x="101.5" y="102.8">:</text>
<text x="106.5" y="104.9">Used</text>
<text x="110.4" y="106.9">Used</text>
<text x="112.2" y="104.9">for</text>
<text x="116" y="104.9">open-drain</text>
<text x="116.1" y="106.9">for</text>
<text x="119.8" y="106.9">inverse</text>
<text x="127.6" y="106.9">voltage</text>
<text x="128" y="104.9">output</text>
<text x="135.6" y="106.9">input</text>
<text x="141.5" y="106.9">protect.</text>
<text x="87.6" y="109">N+P</text>
<text x="92.9" y="109">CH : DMG1016V,</text>
<text x="109.9" y="109">N/P</text>
<text x="114.9" y="109">role</text>
<text x="119.7" y="109">both</text>
<text x="62.2" y="114.1">VEND Pull</text>
<text x="72.9" y="114.1">Up</text>
<text x="76.5" y="114.1">2</text>
<text x="155.2" y="122.9">LED push</text>
<text x="165.3" y="122.9">1</text>
<text x="62.2" y="156">VEND Pull</text>
<text x="72.9" y="156">Up</text>
<text x="76.5" y="156">3</text>
</g>
<g font-size="1.8" fill="#006464">
<text x="33.6" y="28.8">+5V</text>
<text x="98.1" y="28.2">+3V3</text>
<text x="233.7" y="28.8">J7</text>
<text x="178.3" y="32.6">+5V</text>
<text x="233.7" y="31.3">X2012WV-10-N0SN</text>
<text x="19.6" y="38.9">GND</text>
<text x="39.4" y="37.8">Q5A</text>
<text x="39.4" y="40.3">DMP2004VK</text>
<text x="110" y="41.6" transform="rotate(-90 110 41.6)">VCC</text>
<text x="29.8" y="47.8">R20</text>
<text x="36.4" y="47.8">4.7k</text>
<text x="55.2" y="46.1">U5D</text>
<text x="94.4" y="44.1">C29</text>
<text x="94.4" y="46.4">100nF</text>
<text x="115.1" y="44.1">U5G</text>
<text x="115.1" y="46.4">74HC4050PW</text>
<text x="164.4" y="45.3">GND</text>
<text x="184.2" y="44.1">Q7B</text>
<text x="184.2" y="46.7">DMG1016V</text>
<text x="245.5" y="47.4">+12V</text>
<text x="38.7" y="51.6">R24</text>
<text x="50.8" y="48.4">74HC4050PW</text>
<text x="110" y="51.1" transform="rotate(-90 110 51.1)">VSS</text>
<text x="223.9" y="53.8">+12V</text>
<text x="245.7" y="52.9">GND</text>
<text x="38.9" y="57.1">51k</text>
<text x="48.3" y="58">C25</text>
<text x="174.6" y="56.7">R30</text>
<text x="181.1" y="56.7">4.7k</text>
<text x="222.8" y="58">GND</text>
<text x="245.5" y="58.4">Push_In_2.54mm_Terminal_141V-8P</text>
<text x="48.3" y="60.5">10nF</text>
<text x="98.5" y="62.4">GND</text>
<text x="261.1" y="60.7">J10</text>
<text x="33.6" y="70.7">+5V</text>
<text x="43.7" y="66.9">GND</text>
<text x="184.2" y="70.8">Q7A</text>
<text x="184.2" y="73.3">DMG1016V</text>
<text x="234.2" y="74.5">GND</text>
<text x="248.9" y="76.4">J8</text>
<text x="19.6" y="80.8">GND</text>
<text x="39.4" y="79.7">Q5B</text>
<text x="39.4" y="82.2">DMP2004VK</text>
<text x="234.2" y="79.6">GND</text>
<text x="248.9" y="78.9">X2012WV-04-N0SN</text>
<text x="29.8" y="89.7">R21</text>
<text x="36.4" y="89.7">4.7k</text>
<text x="55.2" y="88">U5C</text>
<text x="178.5" y="86.5">GND</text>
<text x="38.7" y="93.5">R25</text>
<text x="50.8" y="90.3">74HC4050PW</text>
<text x="187.3" y="94.8">R31</text>
<text x="234.2" y="93.5">GND</text>
<text x="248.9" y="95.4">J9</text>
<text x="38.9" y="99">51k</text>
<text x="48.3" y="99.9">C26</text>
<text x="187.4" y="100.2">180</text>
<text x="198.1" y="97.3">+5V</text>
<text x="234.2" y="98.6">GND</text>
<text x="248.9" y="98">X2012WV-04-N0SN</text>
<text x="48.3" y="102.4">10nF</text>
<text x="168.3" y="102.4">R28</text>
<text x="168.4" y="107.9">51k</text>
<text x="186.7" y="103.8">Q8A</text>
<text x="186.7" y="106.4">AO7800</text>
<text x="33.6" y="112.6">+5V</text>
<text x="43.7" y="108.8">GND</text>
<text x="19.6" y="122.7">GND</text>
<text x="39.4" y="121.6">Q6A</text>
<text x="39.4" y="124.1">DMP2004VK</text>
<text x="187.3" y="122.7">R32</text>
<text x="198.1" y="125.3">+5V</text>
<text x="29.8" y="131.6">R22</text>
<text x="36.4" y="131.6">4.7k</text>
<text x="55.2" y="129.9">U5B</text>
<text x="168.3" y="130.4">R29</text>
<text x="186.7" y="131.8">Q8B</text>
<text x="187.4" y="128.2">180</text>
<text x="38.7" y="135.4">R26</text>
<text x="50.8" y="132.2">74HC4050PW</text>
<text x="168.4" y="135.8">51k</text>
<text x="186.7" y="134.3">AO7800</text>
<text x="38.9" y="140.9">51k</text>
<text x="48.3" y="141.8">C27</text>
<text x="48.3" y="144.3">10nF</text>
<text x="33.6" y="154.5">+5V</text>
<text x="43.7" y="150.7">GND</text>
<text x="139" y="160.8">+5V</text>
<text x="152.7" y="160.3">+12V</text>
<text x="164.8" y="160.3">+12V</text>
<text x="19.6" y="164.7">GND</text>
<text x="39.4" y="163.5">Q6B</text>
<text x="39.4" y="166.1">DMP2004VK</text>
<text x="29.8" y="173.5">R23</text>
<text x="36.4" y="173.5">4.7k</text>
<text x="55.3" y="171.8">U5A</text>
<text x="143.9" y="168.6">C30</text>
<text x="143.9" y="170.9">100nF</text>
<text x="157.5" y="168.5">C31</text>
<text x="157.5" y="171">100nF</text>
<text x="169.9" y="168.6">C32</text>
<text x="169.9" y="170.9">22uF</text>
<text x="38.7" y="177.4">R27</text>
<text x="50.8" y="174.2">74HC4050PW</text>
<text x="139.1" y="179.2">GND</text>
<text x="153.1" y="179.2">GND</text>
<text x="165.1" y="179.2">GND</text>
<text x="38.9" y="182.8">51k</text>
<text x="48.3" y="183.7">C28</text>
<text x="48.3" y="186.2">10nF</text>
<text x="43.7" y="192.6">GND</text>
</g>
<g font-size="1.8" fill="#a90000">
<text x="35.3" y="33.7" transform="rotate(-90 35.3 33.7)">6</text>
<text x="109" y="35" transform="rotate(-90 109 35)">1</text>
<text x="234.9" y="34">1</text>
<text x="257.2" y="34">8A</text>
<text x="266" y="34">8B</text>
<text x="28.5" y="37.8">2</text>
<text x="180.1" y="40" transform="rotate(-90 180.1 40)">3</text>
<text x="234.9" y="36.6">2</text>
<text x="234.9" y="39.1">3</text>
<text x="234.9" y="41.7">4</text>
<text x="257.2" y="41.7">5A</text>
<text x="257.2" y="39.1">6A</text>
<text x="257.2" y="36.6">7A</text>
<text x="266" y="41.7">5B</text>
<text x="266" y="39.1">6B</text>
<text x="266" y="36.6">7B</text>
<text x="35.3" y="42.6" transform="rotate(-90 35.3 42.6)">1</text>
<text x="173.3" y="44.2">5</text>
<text x="234.9" y="44.2">5</text>
<text x="234.9" y="46.7">6</text>
<text x="257.2" y="46.7">3A</text>
<text x="257.2" y="44.2">4A</text>
<text x="266" y="46.7">3B</text>
<text x="266" y="44.2">4B</text>
<text x="50.8" y="53.1">9</text>
<text x="61.6" y="53.1">10</text>
<text x="180.1" y="48.9" transform="rotate(-90 180.1 48.9)">4</text>
<text x="234.9" y="49.3">7</text>
<text x="234.9" y="51.8">8</text>
<text x="257.2" y="51.8">1A</text>
<text x="257.2" y="49.3">2A</text>
<text x="266" y="51.8">1B</text>
<text x="266" y="49.3">2B</text>
<text x="109" y="55.3" transform="rotate(-90 109 55.3)">8</text>
<text x="234.3" y="56.9">10</text>
<text x="234.9" y="54.4">9</text>
<text x="173.3" y="70.9">2</text>
<text x="180.1" y="66.7" transform="rotate(-90 180.1 66.7)">6</text>
<text x="35.3" y="75.6" transform="rotate(-90 35.3 75.6)">3</text>
<text x="180.1" y="75.6" transform="rotate(-90 180.1 75.6)">1</text>
<text x="242.5" y="72.1">1</text>
<text x="242.5" y="74.7">2</text>
<text x="242.5" y="77.2">3</text>
<text x="28.5" y="79.8">5</text>
<text x="242.5" y="79.8">4</text>
<text x="35.3" y="84.5" transform="rotate(-90 35.3 84.5)">4</text>
<text x="50.8" y="95">7</text>
<text x="62.2" y="95">6</text>
<text x="242.5" y="91.2">1</text>
<text x="242.5" y="93.7">2</text>
<text x="182.6" y="99.7" transform="rotate(-90 182.6 99.7)">6</text>
<text x="242.5" y="96.3">3</text>
<text x="242.5" y="98.8">4</text>
<text x="175.9" y="103.9">2</text>
<text x="182.6" y="108.6" transform="rotate(-90 182.6 108.6)">1</text>
<text x="35.3" y="117.5" transform="rotate(-90 35.3 117.5)">6</text>
<text x="28.5" y="121.7">2</text>
<text x="35.3" y="126.4" transform="rotate(-90 35.3 126.4)">1</text>
<text x="175.9" y="131.8">5</text>
<text x="182.6" y="127.7" transform="rotate(-90 182.6 127.7)">3</text>
<text x="50.8" y="136.9">5</text>
<text x="62.2" y="136.9">4</text>
<text x="182.6" y="136.6" transform="rotate(-90 182.6 136.6)">4</text>
<text x="35.3" y="159.4" transform="rotate(-90 35.3 159.4)">3</text>
<text x="28.5" y="163.6">5</text>
<text x="35.3" y="168.3" transform="rotate(-90 35.3 168.3)">4</text>
<text x="50.8" y="178.8">3</text>
<text x="62.2" y="178.8">2</text>
</g>
<g font-size="1.8" fill="#0f0f0f">
<text x="243.8" y="33.8">FE_REAL_STR18A</text>
<text x="218.4" y="38.8">FE_REAL_JAM</text>
<text x="218.4" y="36.3">FE_REAL_VND</text>
<text x="243.8" y="41.4">FE_REAL_JAM 5A</text>
<text x="243.8" y="36.3">FE_REAL_STR07A</text>
<text x="243.8" y="38.8">FE_REAL_VND 6A</text>
<text x="218.4" y="43.9">FE_REAL_INH</text>
<text x="243.8" y="43.9">FE_REAL_INH</text>
<text x="20.3" y="52.8">FE_REAL_STR1</text>
<text x="67.2" y="52.8">REAL_STR1</text>
<text x="182.2" y="61.7">FE_REAL_INH</text>
<text x="154.9" y="70.6">REAL_INH</text>
<text x="226.1" y="71.9">FE_REAL_STR1</text>
<text x="226.1" y="76.9">FE_LED_STR1</text>
<text x="20.3" y="94.7">FE_REAL_STR0</text>
<text x="67.2" y="94.7">REAL_STR0</text>
<text x="226.1" y="90.9">FE_REAL_STR0</text>
<text x="226.1" y="96">FE_LED_STR0</text>
<text x="154.9" y="103.6">LED_STR0</text>
<text x="189.5" y="112.5">FE_LED_STR0</text>
<text x="154.9" y="131.5">LED_STR1</text>
<text x="20.3" y="136.6">FE_REAL_VND</text>
<text x="68.2" y="136.6">REAL_VND</text>
<text x="189.5" y="140.4">FE_LED_STR1</text>
<text x="243.8" y="141.7">REAL_VND</text>
<text x="243.8" y="149.3">REAL_STR1</text>
<text x="243.8" y="146.8">REAL_STR0</text>
<text x="243.8" y="144.2">REAL_JAM</text>
<text x="243.8" y="155.7">LED_STR0</text>
<text x="243.8" y="153.1">REAL_INH</text>
<text x="243.8" y="158.2">LED_STR1</text>
<text x="20.3" y="178.5">FE_REAL_JAM</text>
<text x="68.3" y="178.5">REAL_JAM</text>
</g>
<text font-size="1.8" fill="#840084" x="254.2" y="56.1">DB141R-2.54-8P</text>
<g font-size="1.8" fill="#725600">
<text x="260.7" y="143.1">REAL_VND</text>
<text x="260.7" y="145.6">REAL_JAM</text>
<text x="260.7" y="148.1">REAL_STR0</text>
<text x="260.7" y="154.5">REAL_INH</text>
<text x="260.7" y="150.7">REAL_STR1</text>
<text x="260.7" y="159.6">LED_STR1</text>
<text x="260.7" y="157">LED_STR0</text>
</g>
<g font-size=".4" fill="#0f0f0f">
<text x="44.4" y="53.2">4050_REAL_VND</text>
<text x="44.4" y="95.1">4050_REAL_JAM</text>
<text x="44.4" y="137">4050_REAL_STR0</text>
<text x="44.4" y="179">4050_REAL_STR1</text>
</g>
</svg>
